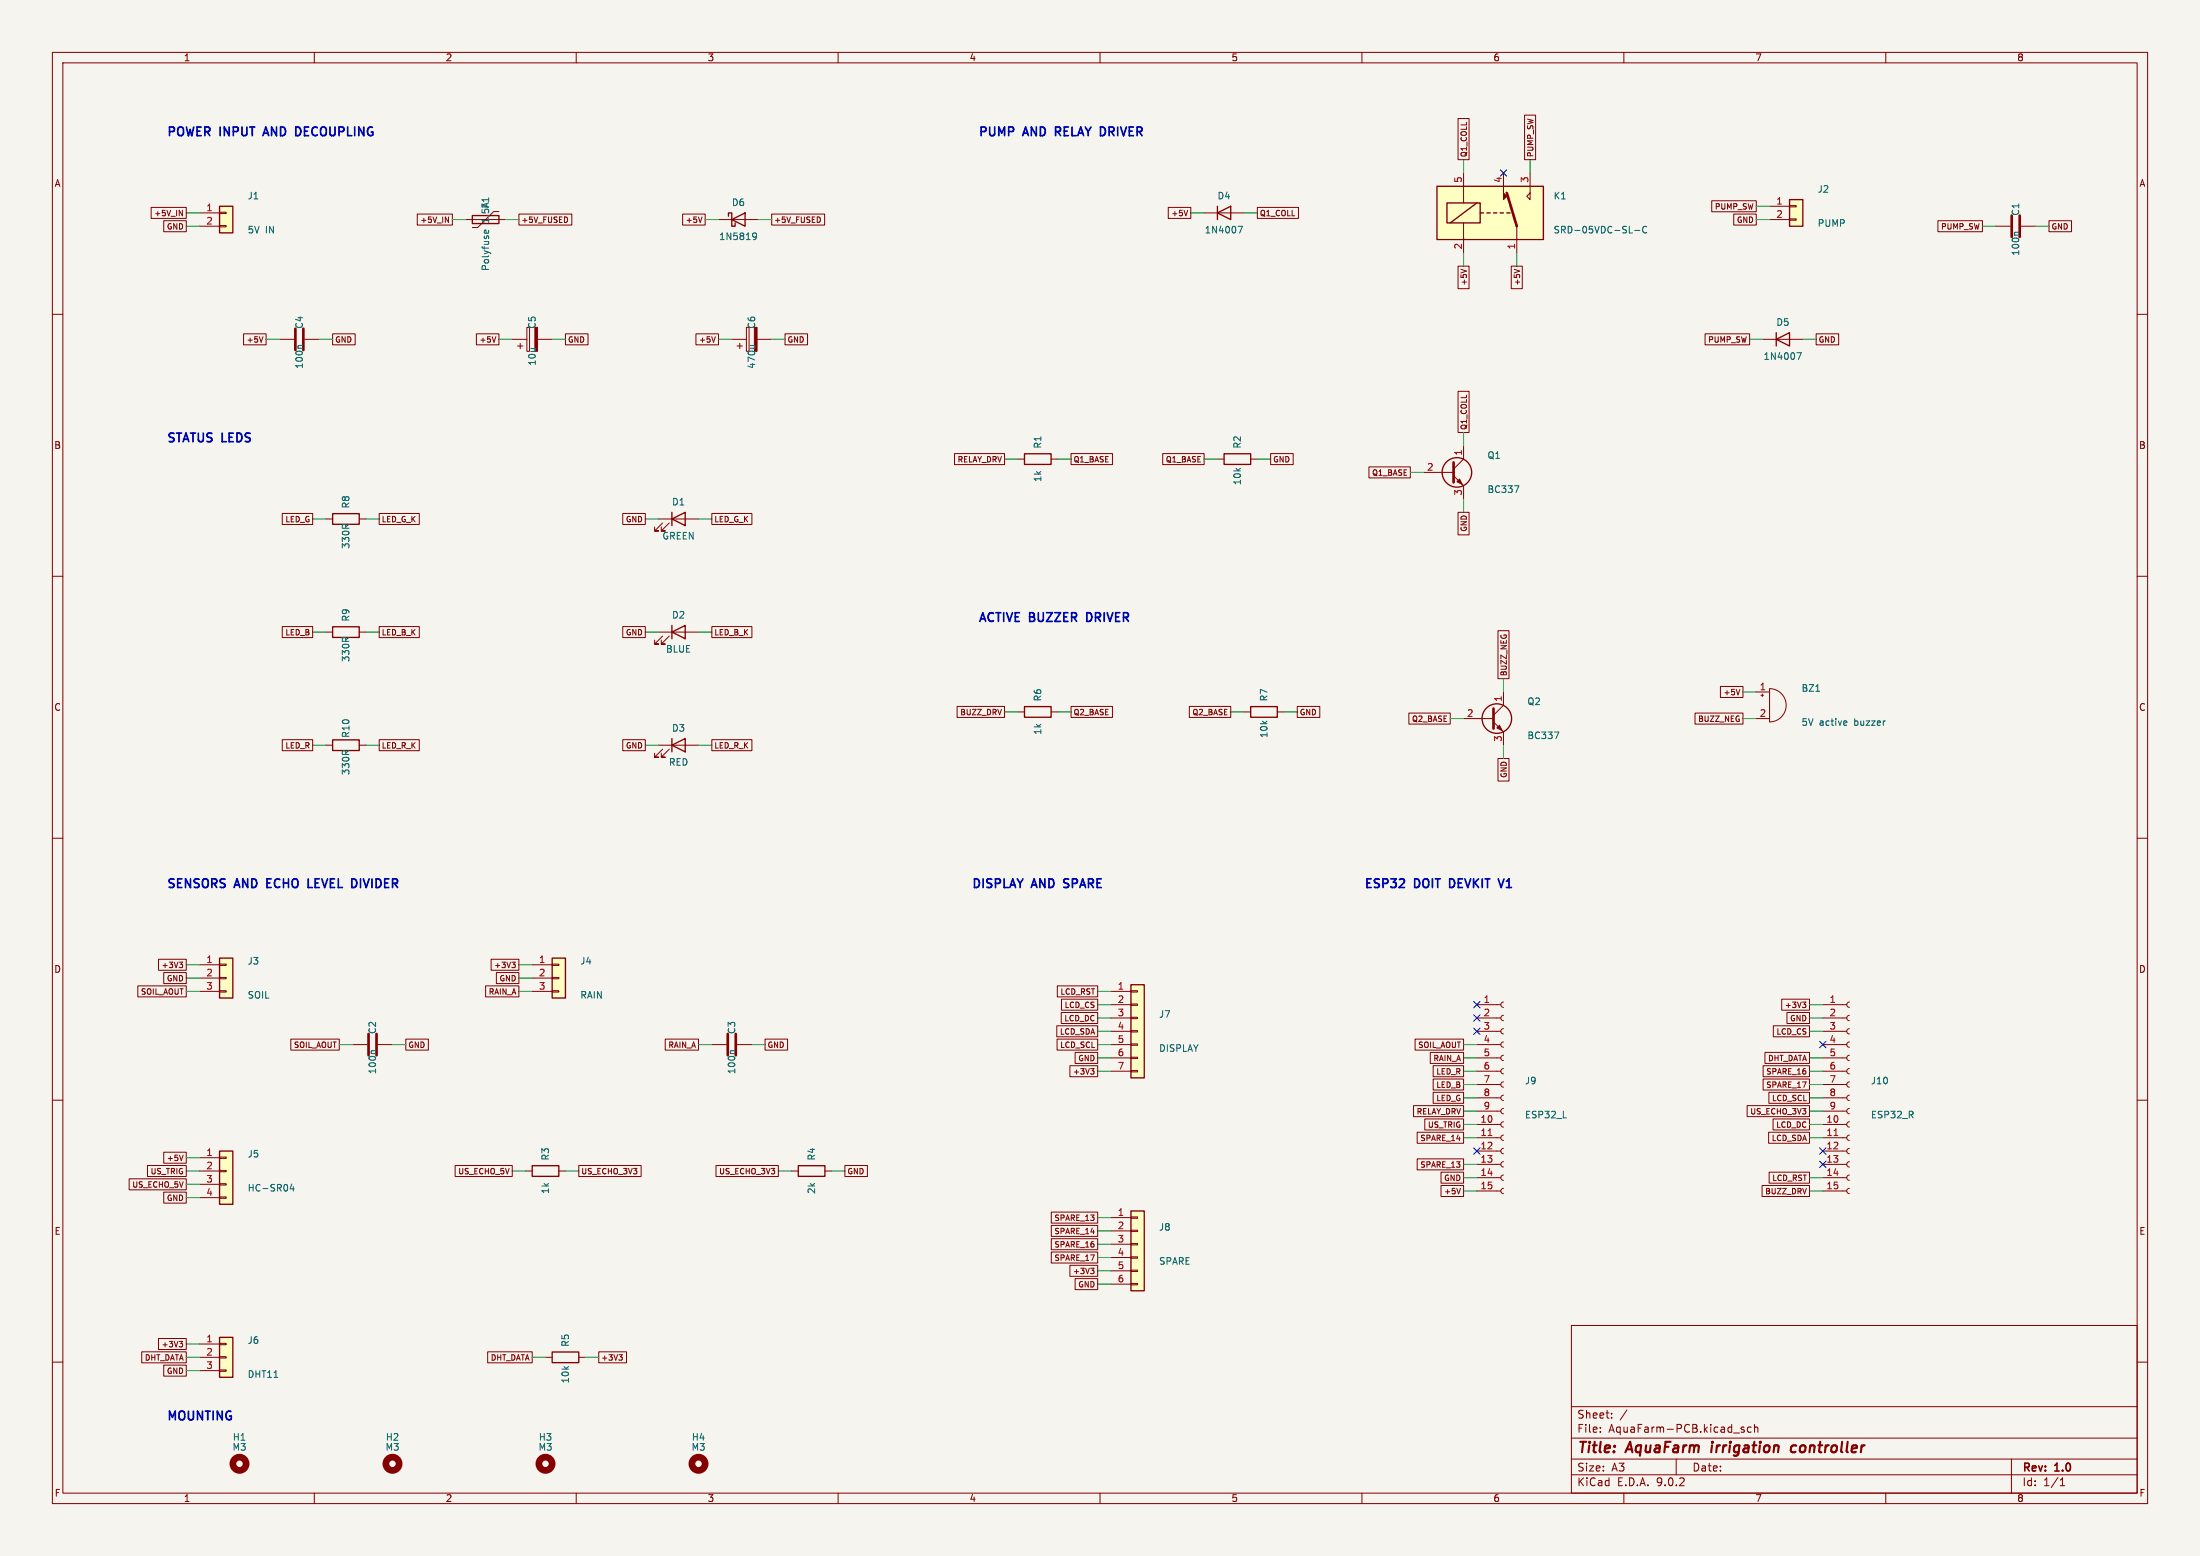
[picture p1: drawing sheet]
<svg xmlns="http://www.w3.org/2000/svg" width="420mm" height="297mm" viewBox="0 0 420 297" stroke-linecap="round" stroke-linejoin="round" font-family="sans-serif">
<path d="M0 0h420v297h-420z" fill="#f5f4ef" stroke="#f5f4ef" stroke-width=".19"/>
<g fill="none" stroke="#840000" stroke-width=".19">
<path d="M10 10h400v277h-400zM12 12h396v273h-396zM60 10v2M110 10v2M160 10v2M210 10v2M260 10v2M310 10v2M360 10v2M137.2 41.9h7.6M229.9 40.6h7.6M10 60h2"/>
<path d="M53.3 64.8h2.8M58.2 64.8h2.8M408 60h2M62.2 99.1h1.3M68.6 99.1h1.2M125.7 99.1h7.6M126.5 99.8l-1.5 1.5h.7h-.7v-.7M127.8 99.8l-1.6 1.5h.8h-.8v-.7M10 110h2M408 110h2M62.2 120.7h1.3M68.6 120.7h1.2"/>
<path d="M125.7 120.7h7.6M126.5 121.4l-1.5 1.5h.7h-.7v-.7M127.8 121.4l-1.6 1.5h.8h-.8v-.7M335.3 132.1h2.5M335.3 137.2h2.5M336.2 132.7h.5M336.4 132.5v.5M337.8 131.4a3.2 3.2 0 0 1 3.2 3.2 3.2 3.2 0 0 1-3.2 3.2zM10 160h2M125.7 142.2h7.6M126.5 143l-1.5 1.5h.7h-.7v-.7M127.8 143l-1.6 1.5h.8h-.8v-.7"/>
<path d="M408 160h2M67.3 199.4h2.8M72.1 199.4h2.8M348 199.4h4.6M348 191.8h4.6M348 194.3h4.6M348 196.9h4.6M353.1 191.3l-.4 .1-.1 .4 .1 .3 .4 .2M353.1 193.8l-.4 .2-.1 .3 .1 .4 .4 .1M353.1 196.3l-.4 .2-.1 .4 .1 .3 .4 .2M353.1 198.9l-.4 .1-.1 .4 .1 .3 .4 .2M10 210h2"/>
<path d="M348 201.9h4.6M348 204.5h4.6M348 207h4.6M348 209.6h4.6M348 212.1h4.6M348 214.6h4.6M348 217.2h4.6M348 219.7h4.6M353.1 201.4l-.4 .2-.1 .3 .1 .4 .4 .1M353.1 204l-.4 .1-.1 .4 .1 .3 .4 .2M353.1 206.5l-.4 .2-.1 .3 .1 .4 .4 .1M353.1 209l-.4 .2-.1 .4 .1 .3 .4 .2"/>
<path d="M353.1 211.6l-.4 .1-.1 .4 .1 .3 .4 .2M353.1 214.1l-.4 .2-.1 .3 .1 .4 .4 .1M353.1 216.7l-.4 .1-.1 .4 .1 .3 .4 .2M353.1 219.2l-.4 .2-.1 .3 .1 .4 .4 .1M408 210h2M348 222.2h4.6M348 224.8h4.6M348 227.3h4.6M353.1 221.7l-.4 .2-.1 .3 .1 .4 .4 .2M353.1 224.3l-.4 .1-.1 .4 .1 .3 .4 .2M353.1 226.8l-.4 .2-.1 .3 .1 .4 .4 .1M104.1 259.1h1.3"/>
<path d="M110.5 259.1h1.3M300 253h108v32h-108zM10 260h2M300 278.5h108M300 274.5h108M300 268.5h108M305.5 273.2v.2M305.5 272.5v.1M307.7 270.5v.2M307.7 269.8v.1M310.6 269.1l-1.3 1.9M320 278.5v3"/>
<path d="M332.9 272.5l-.3-.1-.2 .2v.2l.5 .2v.3h-.5M334.3 272.5l-.4-.1-.3 .3 .1 .6h.6M334.9 272.5l.3-.1 .3 .1 .1 .9M334.9 271.9v1.5M384 278.5v6.5M408 260h2M60 285v2M110 285v2M160 285v2M210 285v2M260 285v2M300 281.5h108"/>
<path d="M310 285v2M360 285v2M393.3 283.6h.9M393.3 282.5l.4-.4v1.5"/>
</g>
<path d="M326.8 275.9l-.1 1.3M342.9 276a.66 .66 0 0 0-1 .3v.5l.1 .3h.8" fill="none" stroke="#840000" stroke-width=".4"/>
<g fill="none" stroke="#840000" stroke-width=".25">
<path d="M232.4 39.4v2.5M139.1 41.3v-.7h.6v2.6h.6v-.7M139.7 41.9l2.5-1.3v2.6zM232.4 40.6l2.5-1.2v2.5zM63.5 98h5.1v2.1h-5.1zM128.3 99.1l2.5-1.3v2.5zM128.3 97.8v2.5M63.5 119.6h5.1v2.1h-5.1zM128.3 119.4v2.5M128.3 120.7l2.5-1.3v2.5zM128.3 142.2l2.5-1.2v2.5zM128.3 141v2.5"/>
<path d="M105.4 258.1h5.1v2h-5.1z"/>
</g>
<path d="M143.8 44.5h.4l.2 .2a.84 .84 0 0 1-.3 1h-.3M144.4 45l-.2 .3-.4-.1M236.3 43.2h.9l-.6 1.3M57.7 65.9h-.6l-.2 .2M346.7 131.9h.7M352.4 137.6l.2 .3-.6 .1M352.5 138.4h-.1M71.7 200.6h-.7l-.1 .1" fill="none" stroke="#006464" stroke-width=".19"/>
<g fill="none" stroke="#840000" stroke-width="1.3">
<circle cx="104.1" cy="279.4" r="1.27"/>
<circle cx="133.3" cy="279.4" r="1.27"/>
</g>
<path d="M56.4 62.7v4.1M57.9 62.7v4.1M70.4 197.4v4M71.9 197.4v4" fill="none" stroke="#840000" stroke-width=".51"/>
<path d="M350.1 216.8h.8" fill="none" stroke="#a90000" stroke-width=".19"/>
<path d="M41.9 39.4h2.5v5.1h-2.5z" fill="#ffffc2"/>
<path d="M41.9 39.4h2.5v5.1h-2.5z" fill="none" stroke="#840000" stroke-width=".25"/>
<path d="M38.1 40.6h3.8M38.1 43.2h3.8M41.9 40.5h1.3v.3h-1.3zM41.9 43.1h1.3v.2h-1.3zM97.8 64.8h2.8M98.8 66h1M99.3 65.5v1M100.6 62.5h.5v4.6h-.5zM102.6 64.8h2.8" fill="none" stroke="#840000" stroke-width=".19"/>
<path d="M102.1 62.5h.5v4.6h-.5z" fill="#840000" stroke="#840000" stroke-width=".19"/>
<path d="M41.9 219.7h2.5v10.2h-2.5z" fill="#ffffc2"/>
<g fill="none" stroke="#840000" stroke-width=".25">
<path d="M90.2 41.1h5v1.6h-5zM195.6 86.6h5.1v2h-5.1zM41.9 219.7h2.5v10.2h-2.5z"/>
<circle cx="278.1" cy="90.2" r="2.82"/>
</g>
<g fill="none" stroke="#840000" stroke-width=".19">
<path d="M88.9 41.9h7.6M95.2 40.4h-1l-3 3h-1M139.7 64.8h2.8M140.7 66h1M141.2 65.5v1M142.5 62.5h.5v4.6h-.5zM144.5 64.8h2.8M194.3 87.6h1.3M200.7 87.6h1.2M271.8 90.2h5.7M277.5 90.8l1.9 1.9v2.6M279.4 85.1v2.5l-1.9 1.9"/>
<path d="M281.9 191.8h4.6M281.9 194.3h4.6M281.9 196.9h4.6M281.9 199.4h4.6M287 191.3l-.3 .1-.2 .4 .2 .3 .3 .2M287 193.8l-.3 .2-.2 .3 .2 .4 .3 .1M287 196.3l-.3 .2-.2 .4 .2 .3 .3 .2M287 198.9l-.3 .1-.2 .4 .2 .3 .3 .2M281.9 201.9h4.6M281.9 204.5h4.6M281.9 207h4.6M281.9 209.6h4.6"/>
<path d="M281.9 212.1h4.6M281.9 214.6h4.6M281.9 217.2h4.6M281.9 219.7h4.6M287 201.4l-.3 .2-.2 .3 .2 .4 .3 .1M287 204l-.3 .1-.2 .4 .2 .3 .3 .2M287 206.5l-.3 .2-.2 .3 .2 .4 .3 .1M287 209l-.3 .2-.2 .4 .2 .3 .3 .2M287 211.6l-.3 .1-.2 .4 .2 .3 .3 .2M287 214.1l-.3 .2-.2 .3 .2 .4 .3 .1M287 216.7l-.3 .1-.2 .4 .2 .3 .3 .2M287 219.2l-.3 .2-.2 .3 .2 .4 .3 .1"/>
<path d="M38.1 221h3.8M38.1 223.5h3.8M38.1 226.1h3.8M38.1 228.6h3.8M41.9 220.9h1.3v.2h-1.3zM41.9 223.4h1.3v.2h-1.3zM41.9 225.9h1.3v.3h-1.3zM41.9 228.5h1.3v.2h-1.3zM281.9 222.2h4.6M281.9 224.8h4.6M281.9 227.3h4.6M287 221.7l-.3 .2-.2 .3 .2 .4 .3 .2"/>
<path d="M287 224.3l-.3 .1-.2 .4 .2 .3 .3 .2M287 226.8l-.3 .2-.2 .3 .2 .4 .3 .1"/>
</g>
<path d="M92.6 44.5l-.2-.2 .2-.4h.1l.2 .6M93.2 44l.1 .3-.2 .2M143.2 65.9h.9M144 65.9l.1 .2M289.1 92.7h.9l-.6 1.3M55.7 226l-.3 .9h.8M56 226.5v.8" fill="none" stroke="#006464" stroke-width=".19"/>
<path d="M277.5 88.3v3.8" fill="none" stroke="#840000" stroke-width=".51"/>
<g fill="#840000" stroke="#840000" stroke-width=".19">
<path d="M278.1 91.9l.5-.5 .5 1.1z"/>
<path d="M144 62.5h.5v4.6h-.5z"/>
</g>
<path d="M284.1 216.8h.7" fill="none" stroke="#a90000" stroke-width=".19"/>
<circle cx="74.9" cy="279.4" r="1.27" fill="none" stroke="#840000" stroke-width="1.3"/>
<path d="M41.9 255.3h2.5v7.6h-2.5z" fill="#ffffc2"/>
<path d="M41.9 255.3h2.5v7.6h-2.5z" fill="none" stroke="#840000" stroke-width=".25"/>
<path d="M38.1 256.5h3.8M38.1 259.1h3.8M41.9 256.4h1.3v.3h-1.3zM41.9 259h1.3v.2h-1.3zM38.1 261.6h3.8M41.9 261.5h1.3v.2h-1.3z" fill="none" stroke="#840000" stroke-width=".19"/>
<path d="M215.9 231.1h2.5v15.3h-2.5z" fill="#ffffc2"/>
<path d="M233.7 86.6h5.1v2h-5.1zM215.9 231.1h2.5v15.3h-2.5z" fill="none" stroke="#840000" stroke-width=".25"/>
<g fill="none" stroke="#840000" stroke-width=".19">
<path d="M232.4 87.6h1.3M238.8 87.6h1.2M212.1 232.4h3.8M212.1 234.9h3.8M212.1 237.5h3.8M215.9 232.3h1.3v.2h-1.3zM215.9 234.8h1.3v.3h-1.3zM215.9 237.4h1.3v.2h-1.3zM215.9 239.9h1.3v.3h-1.3zM212.1 240h3.8M212.1 242.6h3.8M212.1 245.1h3.8"/>
<path d="M215.9 242.4h1.3v.3h-1.3zM215.9 245h1.3v.2h-1.3z"/>
</g>
<circle cx="45.7" cy="279.4" r="1.27" fill="none" stroke="#840000" stroke-width="1.3"/>
<path d="M41.9 182.9h2.5v7.6h-2.5z" fill="#ffffc2"/>
<path d="M238.8 134.9h5v2h-5zM41.9 182.9h2.5v7.6h-2.5z" fill="none" stroke="#840000" stroke-width=".25"/>
<path d="M237.5 135.9h1.3M243.8 135.9h1.3M38.1 184.2h3.8M38.1 186.7h3.8M38.1 189.2h3.8M41.9 184h1.3v.3h-1.3zM41.9 186.6h1.3v.2h-1.3zM41.9 189.1h1.3v.3h-1.3z" fill="none" stroke="#840000" stroke-width=".19"/>
<path d="M105.4 182.9h2.5v7.6h-2.5z" fill="#ffffc2"/>
<g fill="none" stroke="#840000" stroke-width=".25">
<path d="M63.5 141.2h5.1v2.1h-5.1zM105.4 182.9h2.5v7.6h-2.5z"/>
<circle cx="285.7" cy="137.2" r="2.82"/>
</g>
<g fill="none" stroke="#840000" stroke-width=".19">
<path d="M279.4 137.2h5.7M285.1 137.8l1.9 1.9v2.5M287 132.1v2.5l-1.9 1.9M62.2 142.2h1.3M68.6 142.2h1.2M101.6 184.2h3.8M101.6 186.7h3.8M101.6 189.2h3.8M105.4 184h1.3v.3h-1.3zM105.4 186.6h1.3v.2h-1.3zM105.4 189.1h1.3v.3h-1.3zM135.9 199.4h2.8"/>
<path d="M140.7 199.4h2.8"/>
</g>
<path d="M285.1 135.3v3.8M138.9 197.4v4M140.5 197.4v4" fill="none" stroke="#840000" stroke-width=".51"/>
<path d="M296.7 139.7h.9l-.6 1.3M140.3 200.6h-.7l-.2 .1" fill="none" stroke="#006464" stroke-width=".19"/>
<path d="M285.7 138.9l.6-.5 .5 1z" fill="#840000" stroke="#840000" stroke-width=".19"/>
<path d="M341.6 38.1h2.6v5.1h-2.6z" fill="#ffffc2"/>
<path d="M341.6 38.1h2.6v5.1h-2.6zM101.6 222.5h5.1v2h-5.1zM152.4 222.5h5.1v2h-5.1z" fill="none" stroke="#840000" stroke-width=".25"/>
<path d="M337.8 39.4h3.8M341.6 39.2h1.3v.3h-1.3zM337.8 41.9h3.8M341.6 41.8h1.3v.2h-1.3zM381 43.2h2.8M385.8 43.2h2.8M100.3 223.5h1.3M106.7 223.5h1.2M151.1 223.5h1.3M157.5 223.5h1.2" fill="none" stroke="#840000" stroke-width=".19"/>
<path d="M384 41.1v4.1M385.6 41.1v4.1" fill="none" stroke="#840000" stroke-width=".51"/>
<path d="M385.4 44.3h-.7l-.2 .2" fill="none" stroke="#006464" stroke-width=".19"/>
<path d="M274.3 35.6h20.3v10.1h-20.3z" fill="#ffffc2"/>
<path d="M279.4 33v5.7M287 33v2.6M292.1 33v5.1l-.6-.6 .6-.7M279.4 42.5v5.8M289.6 43.2v5.1M194.3 135.9h1.3M200.7 135.9h1.2" fill="none" stroke="#840000" stroke-width=".19"/>
<path d="M274.3 35.6h20.3v10.1h-20.3zM276.2 38.7h6.4v3.8h-6.4zM281.9 38.7l-5 3.8M282.6 40.6h.6M283.8 40.6h.7M285.1 40.6h.6M286.4 40.6h.6M287.7 40.6h.6M195.6 134.9h5.1v2h-5.1z" fill="none" stroke="#840000" stroke-width=".25"/>
<path d="M287.7 36.8l1.9 6.4" fill="none" stroke="#840000" stroke-width=".51"/>
<path d="M287 35.6v1.2l.7 .7-.7 .6z" fill="#840000" stroke="#840000" stroke-width=".19"/>
<path d="M312.1 44h.9M314.4 43.3a.6 .6 0 0 0-.9 .4 .6 .6 0 0 0 .6 .8l.3-.2" fill="none" stroke="#006464" stroke-width=".19"/>
<path d="M215.9 188h2.5v17.7h-2.5z" fill="#ffffc2"/>
<path d="M339.1 64.8l2.5-1.3v2.5zM339.1 63.5v2.5M215.9 188h2.5v17.7h-2.5z" fill="none" stroke="#840000" stroke-width=".25"/>
<g fill="none" stroke="#840000" stroke-width=".19">
<path d="M28.9 39.6h6.7v2.1h-6.7zM223 39.6h4.3v2.1h-4.3zM240 39.6h7.9v2.1h-7.9zM278.3 22.6h2.2v7.9h-2.2zM291 22h2.2v8.5h-2.2zM326.8 38.3h8.5v2.1h-8.5zM31.3 42.1h4.3v2.1h-4.3zM34.2 40.1l.6 1.1v-1.1M79.7 40.9h6.7v2.1h-6.7zM85 41.4l.6 1.1v-1.1M99.1 40.9h10.1v2.1h-10.1zM108.3 41.7v.5"/>
<path d="M130.3 40.9h4.3v2.1h-4.3zM134 41.4l-.3 1.1M147.3 40.9h10.1v2.1h-10.1zM156.6 41.7v.5M226.7 40.1l-.3 1.1M278.3 50.8h2.2v4.3h-2.2zM278.9 51.4l1.1 .3M288.5 50.8h2.1v4.3h-2.1zM289.1 51.4l1 .3M331 40.9h4.3v2.1h-4.3zM370 42.1h8.5v2.1h-8.5zM391.2 42.1h4.3v2.1h-4.3z"/>
<path d="M46.5 63.7h4.3v2.1h-4.3zM50.2 64.3l-.3 1M63.5 63.7h4.3v2.1h-4.3zM90.9 63.7h4.3v2.1h-4.3zM94.7 64.3l-.4 1M107.9 63.7h4.4v2.1h-4.4zM132.9 63.7h4.3v2.1h-4.3zM136.6 64.3l-.4 1M149.9 63.7h4.3v2.1h-4.3zM278.3 74.7h2.2v7.9h-2.2zM325.5 63.7h8.5v2.1h-8.5zM336.5 64.8h7.7"/>
<path d="M346.7 63.7h4.3v2.1h-4.3zM53.9 98h5.8v2.1h-5.8zM72.4 98h7.6v2.1h-7.6zM118.9 98h4.3v2.1h-4.3zM135.9 98h7.6v2.1h-7.6zM182.2 86.6h9.6v2.1h-9.6zM204.5 86.6h7.9v2.1h-7.9zM222 86.6h7.9v2.1h-7.9zM242.6 86.6h4.3v2.1h-4.3zM261.3 89.1h7.9v2.1h-7.9zM278.3 97.8h2.2v4.3h-2.2zM53.9 119.6h5.8v2.1h-5.8z"/>
<path d="M72.4 119.6h7.6v2.1h-7.6zM118.9 119.6h4.3v2.1h-4.3zM135.9 119.6h7.6v2.1h-7.6zM182.7 134.8h9.1v2.1h-9.1zM204.5 134.8h7.9v2.1h-7.9zM227 134.8h7.9v2.1h-7.9zM247.6 134.8h4.4v2.1h-4.4zM269 136.1h7.9v2.1h-7.9zM286 120.4h2.1v9.1h-2.1zM323.6 136.1h9.1v2.1h-9.1zM328.4 131h4.3v2.1h-4.3zM332.1 131.6l-.3 1"/>
<path d="M53.9 141.2h5.8v2.1h-5.8zM72.4 141.2h7.6v2.1h-7.6zM118.9 141.2h4.3v2.1h-4.3zM135.9 141.2h7.6v2.1h-7.6zM286 144.8h2.1v4.3h-2.1zM26.3 188.2h9.3v2.1h-9.3zM30.3 183.1h5.3v2.1h-5.3zM31.3 185.6h4.3v2.1h-4.3zM34.2 183.7h.7l-.4 .4 .3 .1 .1 .3-.2 .2h-.3M55.5 198.3h9.3v2.1h-9.3zM77.5 198.3h4.3v2.1h-4.3zM92.7 188.2h6.4v2.1h-6.4z"/>
<path d="M93.8 183.1h5.3v2.1h-5.3zM94.8 185.6h4.3v2.1h-4.3zM97.7 183.7h.7l-.4 .4 .3 .1 .1 .3-.2 .2h-.3M127 198.3h6.3v2.1h-6.3zM146 198.3h4.4v2.1h-4.4zM201.7 195.8h7.8v2.1h-7.8zM201.8 198.3h7.7v2.1h-7.7zM201.8 188.2h7.7v2.1h-7.7zM202.6 193.3h6.9v2.1h-6.9zM202.6 190.7h6.9v2.1h-6.9zM212.1 189.2h3.8M212.1 191.8h3.8"/>
<path d="M212.1 194.3h3.8M212.1 196.9h3.8M212.1 199.4h3.8M215.9 189.1h1.3v.3h-1.3zM215.9 191.6h1.3v.3h-1.3zM215.9 194.2h1.3v.2h-1.3zM215.9 196.7h1.3v.3h-1.3zM215.9 199.3h1.3v.2h-1.3zM270.1 198.3h9.3v2.1h-9.3zM338.5 195.8h6.9v2.1h-6.9zM340.1 190.7h5.3v2.1h-5.3zM341.1 193.3h4.3v2.1h-4.3z"/>
<path d="M344.1 191.3h.6l-.3 .4 .3 .1v.3l-.2 .2h-.3M31.3 219.9h4.3v2.1h-4.3zM204.2 203.4h5.3v2.1h-5.3zM205.2 200.9h4.3v2.1h-4.3zM208.2 204h.7l-.4 .4 .3 .1 .1 .3-.2 .2h-.3M212.1 201.9h3.8M212.1 204.5h3.8M215.9 201.8h1.3v.3h-1.3zM215.9 204.3h1.3v.3h-1.3zM269.8 211h9.6v2.1h-9.6zM270.5 216.1h8.9v2.1h-8.9zM272 213.6h7.4v2.1h-7.4z"/>
<path d="M273 200.9h6.4v2.1h-6.4zM273.6 206h5.8v2.1h-5.8zM273.6 208.5h5.8v2.1h-5.8zM273.6 203.4h5.8v2.1h-5.8zM333.5 211h11.9v2.1h-11.9zM336.6 206h8.8v2.1h-8.8zM336.6 203.4h8.8v2.1h-8.8zM336.9 200.9h8.5v2.1h-8.5zM337.6 216.1h7.8v2.1h-7.8zM337.7 208.5h7.7v2.1h-7.7zM338.5 213.6h6.9v2.1h-6.9zM24.7 225h10.9v2.1h-10.9z"/>
<path d="M28.2 222.5h7.4v2.1h-7.4zM31.3 227.5h4.3v2.2h-4.3zM35 220.5l-.4 1M86.9 222.5h10.9v2.1h-10.9zM110.5 222.5h11.9v2.1h-11.9zM136.7 222.5h11.9v2.1h-11.9zM161.3 222.5h4.3v2.1h-4.3zM200.7 236.4h8.8v2.1h-8.8zM200.7 233.9h8.8v2.1h-8.8zM200.7 231.4h8.8v2.1h-8.8zM200.7 239h8.8v2.1h-8.8zM270.5 221.2h8.9v2.1h-8.9z"/>
<path d="M275.1 223.7h4.3v2.1h-4.3zM275.1 226.3h4.3v2.1h-4.3zM278.8 226.8l-.3 1.1M336.4 226.3h9v2.1h-9zM337.7 223.7h7.7v2.1h-7.7zM27.1 258h8.5v2.1h-8.5zM30.3 255.5h5.3v2.1h-5.3zM34.2 256h.7l-.4 .4 .3 .1 .1 .4-.2 .2h-.3M93.1 258h8.5v2.1h-8.5zM114.3 258h5.3v2.1h-5.3zM118.1 258.6h.7l-.4 .4M118.6 259l.2 .2v.2l-.2 .2"/>
<path d="M204.2 241.5h5.3v2.1h-5.3zM205.2 244.1h4.3v2.1h-4.3zM208.2 242.1h.7l-.4 .4 .3 .1 .1 .3-.2 .2h-.3M31.3 260.6h4.3v2.1h-4.3z"/>
</g>
<path d="M343 67.3h.9l-.6 1.3" fill="none" stroke="#006464" stroke-width=".19"/>
<g fill="none" stroke="#009600" stroke-width=".19">
<path d="M279.4 30.5v2.5M292.1 30.5v2.5M335.3 39.4h2.5M35.6 40.6h2.5M35.6 43.2h2.5M86.4 41.9h2.5M96.5 41.9h2.6M134.6 41.9h2.6M144.8 41.9h2.5M227.3 40.6h2.6M237.5 40.6h2.5M279.4 48.3v2.5"/>
<path d="M289.6 48.3v2.5M335.3 41.9h2.5M378.5 43.2h2.5M388.6 43.2h2.6M50.8 64.8h2.5M61 64.8h2.5M95.2 64.8h2.6M105.4 64.8h2.5M137.2 64.8h2.5M147.3 64.8h2.6M334 64.8h2.5M344.2 64.8h2.5"/>
<path d="M59.7 99.1h2.5M69.8 99.1h2.6M123.2 99.1h2.5M133.3 99.1h2.6M191.8 87.6h2.5M201.9 87.6h2.6M229.9 87.6h2.5M240 87.6h2.6M269.2 90.2h2.6M279.4 82.6v2.5M279.4 95.3v2.5M59.7 120.7h2.5"/>
<path d="M69.8 120.7h2.6M123.2 120.7h2.5M133.3 120.7h2.6M191.8 135.9h2.5M201.9 135.9h2.6M234.9 135.9h2.6M245.1 135.9h2.5M276.9 137.2h2.5M287 129.5v2.6M332.7 137.2h2.6M332.7 132.1h2.6M59.7 142.2h2.5"/>
<path d="M69.8 142.2h2.6M123.2 142.2h2.5M133.3 142.2h2.6M287 142.2v2.6M35.6 186.7h2.5M35.6 189.2h2.5M35.6 184.2h2.5M64.8 199.4h2.5M74.9 199.4h2.6M99.1 186.7h2.5M99.1 189.2h2.5M99.1 184.2h2.5"/>
<path d="M133.3 199.4h2.6M143.5 199.4h2.5M209.5 199.4h2.6M209.5 189.2h2.6M209.5 196.9h2.6M209.5 194.3h2.6M209.5 191.8h2.6M279.4 199.4h2.5M345.4 196.9h2.6M345.4 194.3h2.6M345.4 191.8h2.6M209.5 204.5h2.6"/>
<path d="M209.5 201.9h2.6M279.4 214.6h2.5M279.4 212.1h2.5M279.4 209.6h2.5M279.4 207h2.5M279.4 204.5h2.5M279.4 201.9h2.5M279.4 217.2h2.5M345.4 214.6h2.6M345.4 212.1h2.6M345.4 209.6h2.6M345.4 207h2.6"/>
<path d="M345.4 204.5h2.6M345.4 201.9h2.6M345.4 217.2h2.6M35.6 223.5h2.5M35.6 221h2.5M35.6 226.1h2.5M35.6 228.6h2.5M97.8 223.5h2.5M107.9 223.5h2.6M148.6 223.5h2.5M158.7 223.5h2.6M209.5 232.4h2.6"/>
<path d="M209.5 234.9h2.6M209.5 237.5h2.6M279.4 227.3h2.5M279.4 224.8h2.5M279.4 222.2h2.5M345.4 227.3h2.6M345.4 224.8h2.6M35.6 259.1h2.5M35.6 256.5h2.5M101.6 259.1h2.5M111.8 259.1h2.5M209.5 245.1h2.6"/>
<path d="M209.5 240h2.6M209.5 242.6h2.6M35.6 261.6h2.5"/>
</g>
<g fill="none" stroke="#000084" stroke-width=".19">
<path d="M286.4 32.4l1.2 1.2M287.6 32.4l-1.2 1.2M281.3 193.7l1.2 1.2M281.3 191.2l1.2 1.2M281.3 196.2l1.2 1.3M282.5 193.7l-1.2 1.2M282.5 191.2l-1.2 1.2M282.5 196.2l-1.2 1.3M347.4 198.8l1.2 1.2M348.6 198.8l-1.2 1.2M281.3 219.1l1.2 1.2M282.5 219.1l-1.2 1.2"/>
<path d="M347.4 219.1l1.2 1.2M348.6 219.1l-1.2 1.2M347.4 221.6l1.2 1.3M348.6 221.6l-1.2 1.3"/>
</g>
<g fill="none" stroke="#0000c2" stroke-width=".33">
<path d="M50.4 25.4h.7M50.7 24.2l-.5 1.7M56.5 24.2h.4l.4 .3M57.3 25.7l-.4 .2h-.4M201.5 25.1h.6M202.1 24.2h-.6v1.7M207.9 117h-.4v1.6h.4M51 168.5h.5M51.8 167.8h-.8v1.6h.8M58.8 169.4h.8M203.1 169.3l.2 .1M203.2 167.9v.5"/>
<path d="M277.1 167.8h-.3v1.6h.3M287.1 167.8l-.5 1.6"/>
</g>
<g font-size="2.8" fill="#840000">
<text x="301" y="277.9">Title:</text>
<text x="310.6" y="277.9">AquaFarm</text>
<text x="327.5" y="277.9">irrigation</text>
<text x="343.6" y="277.9">controller</text>
</g>
<g font-size="2.3" fill="#0000c2">
<text x="31.7" y="26.5">POWER</text>
<text x="42.1" y="26.5">INPUT</text>
<text x="51.1" y="26.5">AND</text>
<text x="57.9" y="26.5">DECOUPLING</text>
<text x="186.7" y="26.5">PUMP</text>
<text x="195.5" y="26.5">AND</text>
<text x="202.2" y="26.5">RELAY DRIVER</text>
<text x="31.7" y="84.9">STATUS LEDS</text>
<text x="186.7" y="119.2">ACTIVE BUZZER</text>
<text x="208.2" y="119.2">DRIVER</text>
<text x="31.7" y="170">SENSORS</text>
<text x="45" y="170">AND</text>
<text x="51.7" y="170">ECHO</text>
<text x="60.2" y="170">LEVEL DIVIDER</text>
<text x="185.4" y="170">DISPLAY</text>
<text x="197.2" y="170">AND</text>
<text x="203.9" y="170">SPARE</text>
<text x="260.3" y="170">ESP32</text>
<text x="270.1" y="170">DOIT</text>
<text x="277.5" y="170">DEVKIT</text>
<text x="287.6" y="170">V1</text>
<text x="31.7" y="271.6">MOUNTING</text>
</g>
<g font-size="2.1" fill="#840000">
<text x="301" y="273.7">File:</text>
<text x="301" y="271">Sheet:</text>
<text x="307.1" y="273.7">AquaFarm-PCB.kicad_sch</text>
<text x="301" y="281.1">Size:</text>
<text x="307.6" y="281.1">A3</text>
<text x="323" y="281.1">Date:</text>
<text x="386" y="281.3">Rev:</text>
<text x="392.4" y="281.3">1.0</text>
<text x="301" y="283.9">KiCad</text>
<text x="308.7" y="283.9">E.D.A.</text>
<text x="316.3" y="283.9">9.0.2</text>
<text x="386" y="283.9">Id:</text>
<text x="390.1" y="283.9">1/1</text>
</g>
<g font-size="1.8" fill="#840000">
<text x="35" y="11.9">1</text>
<text x="85" y="11.9">2</text>
<text x="135" y="11.9">3</text>
<text x="185" y="11.9">4</text>
<text x="235" y="11.9">5</text>
<text x="285" y="11.9">6</text>
<text x="335" y="11.9">7</text>
<text x="385" y="11.9">8</text>
<text x="10.3" y="35.9">A</text>
<text x="408.3" y="35.9">A</text>
<text x="10.3" y="85.9">B</text>
<text x="408.2" y="85.9">B</text>
<text x="10.3" y="135.9">C</text>
<text x="408.2" y="135.9">C</text>
<text x="10.3" y="185.9">D</text>
<text x="408.2" y="185.9">D</text>
<text x="10.3" y="235.9">E</text>
<text x="408.3" y="235.9">E</text>
<text x="10.3" y="285.9">F</text>
<text x="35" y="286.9">1</text>
<text x="85" y="286.9">2</text>
<text x="135" y="286.9">3</text>
<text x="185" y="286.9">4</text>
<text x="235" y="286.9">5</text>
<text x="285" y="286.9">6</text>
<text x="335" y="286.9">7</text>
<text x="385" y="286.9">8</text>
<text x="408.3" y="285.9">F</text>
</g>
<g font-size="1.8" fill="#a90000">
<text x="279.1" y="35" transform="rotate(-90 279.1 35)">5</text>
<text x="286.8" y="35" transform="rotate(-90 286.8 35)">4</text>
<text x="291.8" y="35" transform="rotate(-90 291.8 35)">3</text>
<text x="39.3" y="40.4">1</text>
<text x="339" y="39.1">1</text>
<text x="339" y="41.7">2</text>
<text x="39.3" y="42.9">2</text>
<text x="279.1" y="47.7" transform="rotate(-90 279.1 47.7)">2</text>
<text x="289.3" y="47.7" transform="rotate(-90 289.3 47.7)">1</text>
<text x="272.3" y="89.9">2</text>
<text x="279.1" y="87.1" transform="rotate(-90 279.1 87.1)">1</text>
<text x="279.1" y="94.7" transform="rotate(-90 279.1 94.7)">3</text>
<text x="335.8" y="131.8">1</text>
<text x="280" y="136.9">2</text>
<text x="286.8" y="134.1" transform="rotate(-90 286.8 134.1)">1</text>
<text x="335.8" y="136.9">2</text>
<text x="286.8" y="141.7" transform="rotate(-90 286.8 141.7)">3</text>
<text x="39.3" y="183.9">1</text>
<text x="102.8" y="183.9">1</text>
<text x="39.3" y="186.4">2</text>
<text x="39.3" y="189">3</text>
<text x="102.8" y="186.4">2</text>
<text x="102.8" y="189">3</text>
<text x="213.3" y="189">1</text>
<text x="213.3" y="191.5">2</text>
<text x="283.1" y="191.5">1</text>
<text x="349.2" y="191.5">1</text>
<text x="213.3" y="194.1">3</text>
<text x="213.3" y="196.6">4</text>
<text x="283.1" y="194.1">2</text>
<text x="283.1" y="196.6">3</text>
<text x="349.2" y="194.1">2</text>
<text x="349.2" y="196.6">3</text>
<text x="213.3" y="199.1">5</text>
<text x="213.3" y="201.7">6</text>
<text x="283.1" y="199.1">4</text>
<text x="283.1" y="201.7">5</text>
<text x="349.2" y="199.1">4</text>
<text x="349.2" y="201.7">5</text>
<text x="213.3" y="204.2">7</text>
<text x="283.1" y="204.2">6</text>
<text x="283.1" y="206.8">7</text>
<text x="283.1" y="209.3">8</text>
<text x="349.2" y="204.2">6</text>
<text x="349.2" y="206.8">7</text>
<text x="349.2" y="209.3">8</text>
<text x="282.5" y="214.4">10</text>
<text x="283.1" y="211.8">9</text>
<text x="348.6" y="214.4">10</text>
<text x="349.2" y="211.8">9</text>
<text x="39.3" y="220.7">1</text>
<text x="282.5" y="216.9">11</text>
<text x="282.5" y="219.5">12</text>
<text x="282.5" y="222">13</text>
<text x="348.6" y="216.9">11</text>
<text x="348.6" y="219.5">12</text>
<text x="348.6" y="222">13</text>
<text x="39.3" y="223.3">2</text>
<text x="39.3" y="225.8">3</text>
<text x="282.5" y="224.5">14</text>
<text x="282.5" y="227.1">15</text>
<text x="348.6" y="224.5">14</text>
<text x="348.6" y="227.1">15</text>
<text x="39.3" y="228.3">4</text>
<text x="213.3" y="232.2">1</text>
<text x="213.3" y="234.7">2</text>
<text x="213.3" y="237.2">3</text>
<text x="213.3" y="239.8">4</text>
<text x="213.3" y="242.3">5</text>
<text x="213.3" y="244.9">6</text>
<text x="39.3" y="256.3">1</text>
<text x="39.3" y="258.8">2</text>
<text x="39.3" y="261.4">3</text>
</g>
<g font-size="1.8" fill="#006464">
<text x="47.2" y="38.3">J1</text>
<text x="93.6" y="39.9" transform="rotate(-90 93.6 39.9)">F1</text>
<text x="139.6" y="39.5">D6</text>
<text x="232.3" y="38.3">D4</text>
<text x="296.5" y="38.3">K1</text>
<text x="346.9" y="37">J2</text>
<text x="385.7" y="41.3" transform="rotate(-90 385.7 41.3)">C1</text>
<text x="47.2" y="44.8">5V</text>
<text x="50.7" y="44.8">IN</text>
<text x="93.6" y="42.6" transform="rotate(-90 93.6 42.6)">1.5A</text>
<text x="137.2" y="46">1N5819</text>
<text x="229.9" y="44.8">1N4007</text>
<text x="296.5" y="44.8">SRD-05VDC-SL-C</text>
<text x="346.9" y="43.5">PUMP</text>
<text x="93.6" y="51.8" transform="rotate(-90 93.6 51.8)">Polyfuse</text>
<text x="385.7" y="48.9" transform="rotate(-90 385.7 48.9)">100n</text>
<text x="58" y="62.9" transform="rotate(-90 58 62.9)">C4</text>
<text x="102.5" y="62.9" transform="rotate(-90 102.5 62.9)">C5</text>
<text x="144.4" y="62.9" transform="rotate(-90 144.4 62.9)">C6</text>
<text x="339" y="62.4">D5</text>
<text x="58" y="70.5" transform="rotate(-90 58 70.5)">100n</text>
<text x="102.5" y="69.9" transform="rotate(-90 102.5 69.9)">10u</text>
<text x="144.4" y="70.5" transform="rotate(-90 144.4 70.5)">470u</text>
<text x="336.6" y="68.9">1N4007</text>
<text x="199" y="85.7" transform="rotate(-90 199 85.7)">R1</text>
<text x="237.1" y="85.7" transform="rotate(-90 237.1 85.7)">R2</text>
<text x="283.9" y="87.8">Q1</text>
<text x="199" y="92.1" transform="rotate(-90 199 92.1)">1k</text>
<text x="237.1" y="92.7" transform="rotate(-90 237.1 92.7)">10k</text>
<text x="283.9" y="94.3">BC337</text>
<text x="66.9" y="97.2" transform="rotate(-90 66.9 97.2)">R8</text>
<text x="128.2" y="96.7">D1</text>
<text x="66.9" y="104.9" transform="rotate(-90 66.9 104.9)">330R</text>
<text x="126.4" y="103.2">GREEN</text>
<text x="66.9" y="118.7" transform="rotate(-90 66.9 118.7)">R9</text>
<text x="128.2" y="118.3">D2</text>
<text x="127" y="124.8">BLUE</text>
<text x="66.9" y="126.5" transform="rotate(-90 66.9 126.5)">330R</text>
<text x="199" y="134" transform="rotate(-90 199 134)">R6</text>
<text x="242.2" y="134" transform="rotate(-90 242.2 134)">R7</text>
<text x="291.5" y="134.8">Q2</text>
<text x="343.8" y="132.2">BZ1</text>
<text x="66.9" y="140.9" transform="rotate(-90 66.9 140.9)">R10</text>
<text x="128.2" y="139.9">D3</text>
<text x="199" y="140.4" transform="rotate(-90 199 140.4)">1k</text>
<text x="242.2" y="141" transform="rotate(-90 242.2 141)">10k</text>
<text x="291.5" y="141.3">BC337</text>
<text x="343.8" y="138.7">5V</text>
<text x="347.3" y="138.7">active</text>
<text x="354.1" y="138.7">buzzer</text>
<text x="66.9" y="148" transform="rotate(-90 66.9 148)">330R</text>
<text x="127.6" y="146.4">RED</text>
<text x="47.2" y="184.3">J3</text>
<text x="110.7" y="184.3">J4</text>
<text x="47.2" y="190.8">SOIL</text>
<text x="110.7" y="190.8">RAIN</text>
<text x="72" y="197.5" transform="rotate(-90 72 197.5)">C2</text>
<text x="140.6" y="197.5" transform="rotate(-90 140.6 197.5)">C3</text>
<text x="221.2" y="194.5">J7</text>
<text x="221.2" y="201">DISPLAY</text>
<text x="72" y="205.1" transform="rotate(-90 72 205.1)">100n</text>
<text x="140.6" y="205.1" transform="rotate(-90 140.6 205.1)">100n</text>
<text x="291" y="207.2">J9</text>
<text x="357.1" y="207.2">J10</text>
<text x="291" y="213.7">ESP32_L</text>
<text x="357.1" y="213.7">ESP32_R</text>
<text x="47.2" y="221.1">J5</text>
<text x="105" y="221.6" transform="rotate(-90 105 221.6)">R3</text>
<text x="155.8" y="221.6" transform="rotate(-90 155.8 221.6)">R4</text>
<text x="47.2" y="227.6">HC-SR04</text>
<text x="105" y="228" transform="rotate(-90 105 228)">1k</text>
<text x="155.8" y="228" transform="rotate(-90 155.8 228)">2k</text>
<text x="221.2" y="235.1">J8</text>
<text x="221.2" y="241.6">SPARE</text>
<text x="47.2" y="256.7">J6</text>
<text x="108.8" y="257.2" transform="rotate(-90 108.8 257.2)">R5</text>
<text x="47.2" y="263.2">DHT11</text>
<text x="108.8" y="264.2" transform="rotate(-90 108.8 264.2)">10k</text>
<text x="44.3" y="275.2">H1</text>
<text x="73.6" y="275.2">H2</text>
<text x="102.8" y="275.2">H3</text>
<text x="132" y="275.2">H4</text>
<text x="44.3" y="277.1">M3</text>
<text x="73.5" y="277.1">M3</text>
<text x="102.7" y="277.1">M3</text>
<text x="131.9" y="277.1">M3</text>
</g>
<g font-size="1.5" fill="#840000">
<text x="280.2" y="30.1" transform="rotate(-90 280.2 30.1)">Q1_COLL</text>
<text x="292.9" y="30.1" transform="rotate(-90 292.9 30.1)">PUMP_SW</text>
<text x="29.3" y="41.5">+5V_IN</text>
<text x="223.5" y="41.5">+5V</text>
<text x="240.4" y="41.5">Q1_COLL</text>
<text x="327.2" y="40.2">PUMP_SW</text>
<text x="31.7" y="44">GND</text>
<text x="80.1" y="42.7">+5V_IN</text>
<text x="99.5" y="42.7">+5V_FUSED</text>
<text x="130.8" y="42.7">+5V</text>
<text x="147.7" y="42.7">+5V_FUSED</text>
<text x="331.4" y="42.7">GND</text>
<text x="370.4" y="44">PUMP_SW</text>
<text x="391.6" y="44">GND</text>
<text x="280.2" y="54.6" transform="rotate(-90 280.2 54.6)">+5V</text>
<text x="290.4" y="54.6" transform="rotate(-90 290.4 54.6)">+5V</text>
<text x="47" y="65.6">+5V</text>
<text x="63.9" y="65.6">GND</text>
<text x="91.4" y="65.6">+5V</text>
<text x="108.3" y="65.6">GND</text>
<text x="133.3" y="65.6">+5V</text>
<text x="150.3" y="65.6">GND</text>
<text x="326" y="65.6">PUMP_SW</text>
<text x="347.1" y="65.6">GND</text>
<text x="280.2" y="82.2" transform="rotate(-90 280.2 82.2)">Q1_COLL</text>
<text x="182.7" y="88.5">RELAY_DRV</text>
<text x="204.9" y="88.5">Q1_BASE</text>
<text x="222.4" y="88.5">Q1_BASE</text>
<text x="243" y="88.5">GND</text>
<text x="261.8" y="91">Q1_BASE</text>
<text x="54.3" y="99.9">LED_G</text>
<text x="72.8" y="99.9">LED_G_K</text>
<text x="119.3" y="99.9">GND</text>
<text x="136.3" y="99.9">LED_G_K</text>
<text x="280.2" y="101.6" transform="rotate(-90 280.2 101.6)">GND</text>
<text x="54.3" y="121.5">LED_B</text>
<text x="72.8" y="121.5">LED_B_K</text>
<text x="119.3" y="121.5">GND</text>
<text x="136.3" y="121.5">LED_B_K</text>
<text x="287.8" y="129.1" transform="rotate(-90 287.8 129.1)">BUZZ_NEG</text>
<text x="183.2" y="136.7">BUZZ_DRV</text>
<text x="204.9" y="136.7">Q2_BASE</text>
<text x="227.5" y="136.7">Q2_BASE</text>
<text x="248" y="136.7">GND</text>
<text x="269.4" y="138">Q2_BASE</text>
<text x="324" y="138">BUZZ_NEG</text>
<text x="328.9" y="132.9">+5V</text>
<text x="54.3" y="143.1">LED_R</text>
<text x="72.8" y="143.1">LED_R_K</text>
<text x="119.3" y="143.1">GND</text>
<text x="136.3" y="143.1">LED_R_K</text>
<text x="287.8" y="148.6" transform="rotate(-90 287.8 148.6)">GND</text>
<text x="30.7" y="185">+3V3</text>
<text x="94.2" y="185">+3V3</text>
<text x="26.8" y="190.1">SOIL_AOUT</text>
<text x="31.7" y="187.5">GND</text>
<text x="93.2" y="190.1">RAIN_A</text>
<text x="95.2" y="187.5">GND</text>
<text x="202.3" y="190.1">LCD_RST</text>
<text x="202.2" y="197.7">LCD_SDA</text>
<text x="203.1" y="195.1">LCD_DC</text>
<text x="203.1" y="192.6">LCD_CS</text>
<text x="339" y="197.7">LCD_CS</text>
<text x="340.6" y="192.6">+3V3</text>
<text x="341.6" y="195.1">GND</text>
<text x="56" y="200.2">SOIL_AOUT</text>
<text x="77.9" y="200.2">GND</text>
<text x="127.5" y="200.2">RAIN_A</text>
<text x="146.4" y="200.2">GND</text>
<text x="202.3" y="200.2">LCD_SCL</text>
<text x="205.7" y="202.8">GND</text>
<text x="270.6" y="200.2">SOIL_AOUT</text>
<text x="273.5" y="202.8">RAIN_A</text>
<text x="337.4" y="202.8">DHT_DATA</text>
<text x="204.7" y="205.3">+3V3</text>
<text x="274.1" y="207.8">LED_B</text>
<text x="274.1" y="205.3">LED_R</text>
<text x="337" y="207.8">SPARE_17</text>
<text x="337" y="205.3">SPARE_16</text>
<text x="270.3" y="212.9">RELAY_DRV</text>
<text x="272.5" y="215.5">US_TRIG</text>
<text x="274.1" y="210.4">LED_G</text>
<text x="334" y="212.9">US_ECHO_3V3</text>
<text x="338.1" y="210.4">LCD_SCL</text>
<text x="338.9" y="215.5">LCD_DC</text>
<text x="31.7" y="221.8">+5V</text>
<text x="271" y="218">SPARE_14</text>
<text x="338.1" y="218">LCD_SDA</text>
<text x="25.1" y="226.9">US_ECHO_5V</text>
<text x="28.6" y="224.3">US_TRIG</text>
<text x="87.3" y="224.3">US_ECHO_5V</text>
<text x="110.9" y="224.3">US_ECHO_3V3</text>
<text x="137.1" y="224.3">US_ECHO_3V3</text>
<text x="161.7" y="224.3">GND</text>
<text x="271" y="223.1">SPARE_13</text>
<text x="275.6" y="225.6">GND</text>
<text x="338.2" y="225.6">LCD_RST</text>
<text x="31.7" y="229.4">GND</text>
<text x="201.2" y="233.2">SPARE_13</text>
<text x="275.6" y="228.2">+5V</text>
<text x="336.8" y="228.2">BUZZ_DRV</text>
<text x="201.2" y="238.3">SPARE_16</text>
<text x="201.2" y="235.8">SPARE_14</text>
<text x="201.2" y="240.9">SPARE_17</text>
<text x="204.7" y="243.4">+3V3</text>
<text x="205.7" y="245.9">GND</text>
<text x="30.7" y="257.4">+3V3</text>
<text x="27.5" y="259.9">DHT_DATA</text>
<text x="31.7" y="262.4">GND</text>
<text x="93.6" y="259.9">DHT_DATA</text>
<text x="114.7" y="259.9">+3V3</text>
</g>
</svg>
